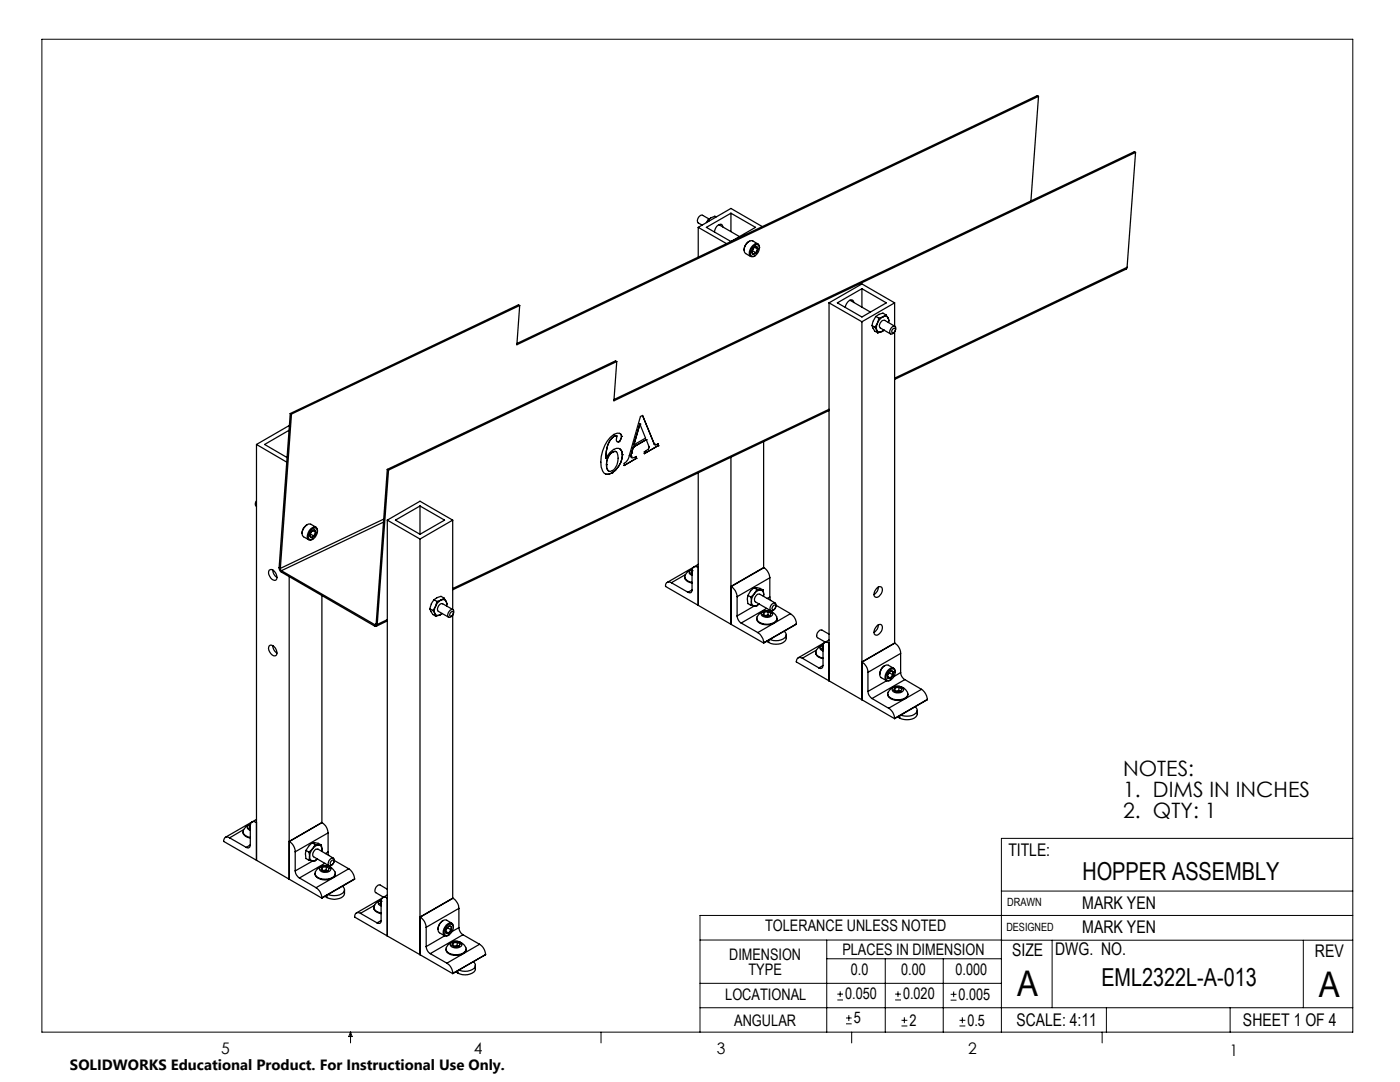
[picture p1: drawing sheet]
<svg xmlns="http://www.w3.org/2000/svg" width="279mm" height="216mm" viewBox="0 0 279 216" stroke-linecap="round" stroke-linejoin="round" font-family="sans-serif">
<g fill="none" stroke="#000" stroke-width=".2">
<path d="M8.4 7.8h261.6v198.2h-261.6zM199.8 177.8h70.2M270 167.3h-70.2v38.7M139.7 187.6h60.2M139.7 196.2h60.1M165 187.6v18.4M165 191.3h34.8M167.1 199.5h1.1M167.1 198.4h1.1M167.7 197.8v1.1M176.7 191.3v14.7M178.6 199.5h1.2"/>
<path d="M178.6 198.4h1.2M179.2 197.8v1.1M188.2 191.3v14.7M189.7 199.6h1.2M189.7 198.4h1.2M190.3 197.8v1.2M199.8 187.6h70.2M210 187.6v13.5M260.1 187.6v13.5M270 182.7h-130.3v23.3M70 206v2.1M70 206l.3 .8h-.7z"/>
<path d="M119.9 206v2.1M139.7 201.1h130.3M168.8 204.3h1.2M168.8 203.1h1.2M169.4 202.6v1.1M170 206v2.1M179.9 204.7h1.2M179.9 203.6h1.2M180.5 203v1.2M191.5 204.7h1.2M191.5 203.6h1.2M192.1 203v1.2"/>
<path d="M220 206v2.1M220.8 201.1v4.9M245.5 201.1v4.9"/>
</g>
<g fill="none" stroke="#000" stroke-width=".25">
<path d="M207.3 19.2l-104.1 49.6 .5-7.8M207.3 19.2l-1.6 20.9M207.3 19.2l-.3-.1-103.8 49.4M226.6 30.4l-104.1 49.6 .6-7.9M226.6 30.4l-1.7 22.9M226.6 30.4l-.2-.1-103.9 49.4M139.3 45.4v5.9M139.3 45.4l5.7 3.2M141 45.4l4.9-2.9 4.9 2.9-4.9 2.8zM141.3 44l.2 .1M141.3 44l-.3 .4M141.5 43.7l-1.3-.7a1 1 0 0 0-.9 1.5l.8 .4"/>
<path d="M142.9 43.3l-.2-.2-.8 .4-.6 .5M143.5 44.8l4.1 2.4M144.3 45.3l-.3-.5a1.39 1.39 0 0 0-1.4 1.5M145.9 42.5v3.7M149.5 48.2a2.1 2.1 0 0 0-1 1.7M150.1 50.3v.3l.2 .1M150.1 50.3l.2 .4M150.1 50h.1M150.1 50l.8 .4M150.3 49.6l-.2 .4M150.4 49.1a.65 .65 0 0 1 1-.1 1.65 1.65 0 0 1-1.3 2.2 1.14 1.14 0 0 1 0-1.8zM150.9 50.4l-.6 .3"/>
<path d="M151 49.2l.2 .1v.4M151 49.2a.97 .97 0 0 0-.9 1.1M151 49.2l-.4 .2 .6 .3M151 49.2l.2 .5M151.2 49.7l-.3 .7M151.3 48.7l-1.1-.6a1.65 1.65 0 0 0-1.4 2.5l1 .6M151.6 49.5v-.1a.67 .67 0 0 0-.4-.8 .67 .67 0 0 0-.8 .3l-.3 .3a1.51 1.51 0 0 0-.3 2h.5l.4-.2M152.2 45.2l-6.3-3.6-6.6 3.8M169.6 59.9l4.1 2.4M172 57.6v3.7M224.9 53.3l-.1 .4-46.3 22M224.9 53.3l-46.4 22.2"/>
<path d="M103.7 61l-45.5 21.6M103.7 61l-.2-.2-45.6 21.7M123.1 72.1l-45.6 21.7M123.1 72.1l-.3-.1-45.5 21.7M165.5 60.4v75.5M165.5 60.4l6.5 3.8M165.5 60.4l6.5-3.7 6.5 3.7M167.1 60.4l4.9-2.8 4.9 2.8-4.9 2.9zM170.4 60.4v-.1a.63 .63 0 0 0-.6-.5 .63 .63 0 0 0-.6 .5l-.5 1M172 64.2v75.4M174 64.9a2.03 2.03 0 0 0 1.2 1.5M174 64.9l.6 .4"/>
<path d="M174.6 65.3l.4 .6M174.8 63.1l-.6 1.1-.2 .7M174.8 63.1l.6 .4M175 65.9a.69 .69 0 0 0 1 .2M175 65.9l.2 .5M175.1 64.5a1.86 1.86 0 0 0-.1 1.4M175.1 64.5l-.5 .8M175.4 63.5l-.3 1M176 66.1l.4-.2zM176 66.1l-.8 .3M176.2 63.2l-.8 .3M176.2 63.2l-.7 .7-.4 .6"/>
<path d="M176.2 63.2a.72 .72 0 0 1 1 .2M176.8 62.8l-.6-.3-.8 .2-.6 .4M176.8 62.8l.4 .6M176.8 62.8l-.6 .4M177.2 63.4l.2 .6-.1 .3zM177.9 65.4l.5-.3h.2a1.03 1.03 0 0 1-.8 1.5 .83 .83 0 0 1 .1-1.2zM178.2 65.7l.3-.2a.5 .5 0 0 1 .1 .6 .5 .5 0 0 1-.6 .3v-.4zM178.5 60.4v4.7M178.5 66.3v62M178.5 60.4l-6.5 3.8M178.6 65.1l-2-1.2a1.01 1.01 0 0 0-.9 1.5l2 1.2M51.2 99.9a.67 .67 0 0 0 0 1.1"/>
<path d="M51.2 88.7v83M51.2 88.7l6 3.5M57.7 85.9l-4.9 2.8 4.5 2.6M57.7 84.9l-6.5 3.8M57.9 82.5l-2.2 30.8M57.9 82.5l.3 .1M58.2 82.6l-2.2 30.8M77.3 93.7l-2.2 30.8M77.3 93.7l.2 .1M77.5 93.8l-2.2 30.8M120.9 91.1v.4M120.9 91.1h.1"/>
<path d="M120.9 91.5h.1M121 92.7l.1 .7 .4 .6M121 92.7h.1M122.1 94.4l-.6 .2h-.6M122.1 94.4h.1M122.3 90.2a2.78 2.78 0 0 0-1.3 2.5M122.3 90.2a.58 .58 0 0 1 .9 .1 2.82 2.82 0 0 1-1.5 3.8h-.1M122.3 90.2h.1M122.6 87.1a4.6 4.6 0 0 0-1.7 4M122.6 87.1h.1M122.9 90.1l-.6 .1M123 87l-.4 .1"/>
<path d="M123 87h.1M123 87v1l.1 .1h.4M123.5 88.1h.1M123.5 88.1l-.2 .1M123.7 89.6l.4 .5 .1 .6M123.9 86.6l.1 .5M124 87.1l-.1 .6-.4 .4M124 87.1v-.4l-.4-.2a2.54 2.54 0 0 0-2.4 1.5 6.6 6.6 0 0 0-.9 6.1 1.16 1.16 0 0 0 1.8 .3M124 87.1h.1M124.2 90.7a4.4 4.4 0 0 1-2.1 3.7M124.2 90.7l-.1-.6a1 1 0 0 0-1.6-.4 4.1 4.1 0 0 0-1.6 1.8M124.2 90.7h.1"/>
<path d="M125.9 91.1l.2 .3 .9-.3v.4M125.9 91.1l.1 .2M125.9 91.1h.1M126 90.4l-.1 .7M126 90.4h.1M126.4 89.2h.1M126.4 89.2l-.4 1.2M126.5 88.8h.1M127 91.5h.1M127.7 84.6h.1M127.7 84.6l-1.2 4.2M127.7 84.6l1.1 2.8-2.3 1.4"/>
<path d="M129 87.7l.5 1.7-.9 .7v.4l2.7-1.6M129 87.7h.1M129 87.7l-2.6 1.5M130.6 88.6l-2.4-5.7-.4 .2-2.2 7.8a2.13 2.13 0 0 1-1 1.6v.4l2.4-1.4M130.6 88.6l.2 .2 .5-.3v.4M130.6 88.6l.1 .2M130.6 88.6h.1M131.3 88.9h.1M139.3 94.4v26.4M145.9 91.3v33.3M152.4 88.1v25.1M165.5 81.9l-75.2 35.8"/>
<path d="M165.5 81.7l-75.2 35.7M53.7 113.8a1.02 1.02 0 0 1 1.4 .8 .83 .83 0 0 1-.2 1.2 1.61 1.61 0 0 1-1.2-2zM54.4 113.7l.2 .8 .7 .7M55.7 113.3l.2 .6 .3 .3M55.7 113.3l.3 .1M56 113.4l.2 .5M56.2 114.2l18.6 10.7M56.2 113.9v.3M56.2 113.9l18.6 10.7M57.7 115v60.4M61.3 104.7a1.95 1.95 0 0 0-1 1.7M61.9 106.8l.2 .5"/>
<path d="M61.9 106.5v.1M61.9 106.5l.8 .5M62.1 105.8a.72 .72 0 0 1 1.2-.1 1.63 1.63 0 0 1-1.5 2 1.33 1.33 0 0 1 .3-1.9zM62.1 106.2l-.2 .3M62.4 105.9l.6 .4M62.7 107l-.3 .2-.3 .1M62.7 107l-.6 .3M62.8 105.8l.2 .5M62.8 105.8a.95 .95 0 0 0-.7 1.5M62.8 105.8l-.4 .1M63 106.3l-.3 .7M63 106.3l-.2 .3-.1 .4"/>
<path d="M63.1 105.2l-1.1-.6a1.59 1.59 0 0 0-1.7 1.4 .95 .95 0 0 0 .3 1.1l1 .6M63.4 106v-.1a.63 .63 0 0 0-.4-.7 .63 .63 0 0 0-.7 .1 1.96 1.96 0 0 0-.8 2.3 .68 .68 0 0 0 .9 0M64.2 118.8v45.3M76.6 104.2l-20.4 9.7M76.6 103.6l-20.6 9.8M77.3 103.8v83M77.3 103.8l6.5 3.8M77.3 103.8l6.5-3.8 6.5 3.8M83.8 101v5.6M83.8 107.6v82.9M83.8 101l-4.9 2.8 4.9 2.8M83.8 101l4.9 2.8-4.9 2.8"/>
<path d="M86.6 119.7l-.5 .8-.3 1M86.6 119.7l.6 .3M88 119.7a2.28 2.28 0 0 0-1.1 1.3M88 119.7a.71 .71 0 0 1 1 .3M88 119.7l-.8 .3M88.6 119.3l-.6-.3-.8 .2-.6 .5M88.6 119.3l-.6 .4M88.6 119.3l.4 .7M89 120l.2 .5-.1 .4zM90.3 103.8v17.8M90.3 103.8l-6.5 3.8M134 116.3a.73 .73 0 0 0-.9-.1 .73 .73 0 0 0-.3 .8l13.1 7.6"/>
<path d="M134 116.3l3.3 1.9M136.7 115.1a1.37 1.37 0 0 0 1.4 1.2M136.8 114.7l-2.8 1.6M138.1 114.8l-.5-.4a.64 .64 0 0 1 .5-.8 1.74 1.74 0 0 0-1.4 1.8 1.79 1.79 0 0 0 1.4 .8M138.1 113.9h.1M138.1 117.7a.49 .49 0 0 1-.2 .5 .49 .49 0 0 1-.6 0M138.1 113.9l-.2 .4 .2 .2M138.1 113.9v3.8M138.1 117.7l-.8 .5M139.3 113.2a.73 .73 0 0 0-.8-.1 .73 .73 0 0 0-.4 .8M139.3 113.2h.1M139.3 112.6l-6.1 3.6"/>
<path d="M145.9 117.1a2.48 2.48 0 0 1 1.2 2M147.1 119.1v3.8M149.3 118.8l-.1 .6 .1 1 .6 .4M149.3 118.8l.6 .3M149.9 119.1l.1 .9M150.5 117.3l-.7 .7-.5 .8M150.5 117.3a2.78 2.78 0 0 1 1.8 .4M150.5 117.3l.6 .3M150.6 118.5l-.6 .9v.6M150.6 118.5l-.7 .6M151.1 117.6l-.5 .9M151.1 117.6l.7 .2"/>
<path d="M151.8 117.8a.69 .69 0 0 1 .6 .8M151.8 117.8a1.39 1.39 0 0 0-1.2 .7M152.3 117.7l-.5 .1M152.3 117.7l.1 .9M152.4 118.6v.4zM152.4 113.2l-6.5 3.9M152.4 113.2l.1 .1M152.5 113.3a2.72 2.72 0 0 1 1.1 2M152.5 113.3l-6.6 3.8M153.6 119.1l.2 .7M153.6 115.3l-6.5 3.8M153.6 115.3v3.8"/>
<path d="M153.6 119.1l-.5 .3M175 117.4a.68 .68 0 0 1 1-.2 1.5 1.5 0 0 1-1.1 2l-.2-.1a1.3 1.3 0 0 1 .3-1.7zM175.3 117.2v.1a1.72 1.72 0 0 1-.9 1.3M53.7 128.9a1.02 1.02 0 0 1 1.4 .8 .78 .78 0 0 1-.2 1.2 1.55 1.55 0 0 1-1.2-2zM54.4 128.8l.2 .8 .7 .7M74.8 124.6v.3M75.1 124.5l-.3 .1M75.1 124.5l.2 .1M75.3 124.6a.34 .34 0 0 1-.2 .3 .34 .34 0 0 1-.3 0M77.3 123.9l-2.2 1.1M77.3 123.6l-2 1M85.8 121.5a2.15 2.15 0 0 0 1.2 1.5"/>
<path d="M85.8 121.5l.6 .3M86.4 121.8l.4 .6M86.8 122.4a.71 .71 0 0 0 1 .3M86.8 122.4l.2 .6M86.9 121a1.47 1.47 0 0 0-.1 1.4M86.9 121l-.5 .8M87.2 120l-.3 1M87.8 122.7l.4-.3zM87.8 122.7l-.8 .3M89.9 121.7l.4-.1a1 1 0 0 1-.7 1.6 .92 .92 0 0 1 .3-1.5zM90.1 122.1l.1-.1a.5 .5 0 0 1 .3 .6 .5 .5 0 0 1-.6 .4l-.2-.4zM90.3 122.7v56.5"/>
<path d="M90.4 121.6l-2.1-1.1a.99 .99 0 0 0-.8 1.5l2 1.2M145.9 124.6l6.5 3.7M147.1 122.9a1.83 1.83 0 0 0 .8 1.4M147.9 124.3l3.3 1.9M149.9 120.8l.7 .1M150 120a.7 .7 0 0 0 .6 .9M150 120l-.1 .8M150.6 120.9l.4-.1 .5-.3-.4 .4zM150.6 120.9l-3.5 2M151 123.4a1.38 1.38 0 0 0 1.5 1.2l.6 .1a1.68 1.68 0 0 0 2-1.3M151.2 126.2a2.71 2.71 0 0 1 1.2 2.1M151.4 122.6a2.12 2.12 0 0 1 3.7 .8 1.99 1.99 0 0 1-2.6 1.1 1.67 1.67 0 0 1-1.5-1.1z"/>
<path d="M152 122.2a1.54 1.54 0 0 1 2.2 .1 .97 .97 0 0 1-1.4 .9 .68 .68 0 0 1-.8-1zM152.4 128.3h.1M152.5 122.2v.6M153 128l.4 .2M153 121.4l-5.1 2.9M153.3 122.1l.6 .3-.3 .5-.7 .1-.6-.3 .2-.5M153.3 122.1l-.8 .1M153.3 122.7l-.7 .1M153.3 122.7l.3 .2M153.3 122.1v.6M153.4 127.7v.5M154 120.7a.57 .57 0 0 1 .8-.3 1.1 1.1 0 0 1-.9 1.5 .75 .75 0 0 1 .1-1.2z"/>
<path d="M154.3 120.9l.3-.2a.49 .49 0 0 1 .1 .7 .49 .49 0 0 1-.6 .2zM154.7 120.3l-3.1-1.7a1.01 1.01 0 0 0-.9 1.5l3.1 1.8M154.9 120.8l2.9 1.6M156.5 125.9a.87 .87 0 0 1 .4 .9 .87 .87 0 0 1-.6 .7 3.2 3.2 0 0 1-2.7 .1M156.9 126.6v.8a2.01 2.01 0 0 1-2.6 1.1l-.9-.3M157.8 122.4a2.46 2.46 0 0 1 1.1 2.1M157.8 122.4l-6.6 3.8M158.9 124.5l-6.5 3.8M158.9 132v.1M158.9 132.1l19.6 11.3M160.1 131.3a.74 .74 0 0 0-.8 0 .74 .74 0 0 0-.4 .7M160.1 131.3l3.3 2"/>
<path d="M162.8 130.2a1.3 1.3 0 0 0 1.5 1.2M162.9 129.7l-2.8 1.6M164.2 129h.1M164.2 129l-.2 .4 .3 .2M164.2 129v.5M164.3 128.7a1.76 1.76 0 0 0-1.4 1.8 1.88 1.88 0 0 0 1.4 .8M164.3 128.7a.55 .55 0 0 0-.6 .4 .55 .55 0 0 0 .2 .6l.4 .2M164.3 132.8a.51 .51 0 0 1-.3 .5 .51 .51 0 0 1-.6 0M164.3 129v3.8M164.3 132.8l-.9 .5M164.5 128.2l-5.2 3.1M165.4 128.3a.7 .7 0 0 0-.8-.1 .7 .7 0 0 0-.3 .8"/>
<path d="M165.4 128.3h.1M165.5 126.5l-1.5-.8a1.01 1.01 0 0 0-.8 1.5l1.5 .9M165.5 127.7l-.9 .5M165.5 128.3h-.1M172 132.1a2.46 2.46 0 0 1 1.2 2.1M173.2 138a1.83 1.83 0 0 0 .8 1.4M173.2 134.2v3.8M174 139.4l3.3 1.9M175 124.9a.68 .68 0 0 1 1-.2 1.5 1.5 0 0 1-1.1 2.1 .9 .9 0 0 1-.1-1.6zM175.3 124.7v.1a1.72 1.72 0 0 1-.9 1.4M176.6 132.8a1.85 1.85 0 0 0-1 1.8M176.9 135.9l-3.7 2.1"/>
<path d="M177.1 134.9l.1 .4M177.2 138.5a1.43 1.43 0 0 0 1.4 1.2 2.44 2.44 0 0 0 2.5-.8l.1-.4M177.2 135l.5 .3M177.2 135.3h.5M177.4 133.9a.72 .72 0 0 1 1.2-.1 1.63 1.63 0 0 1-1.5 2 1.33 1.33 0 0 1 .3-1.9zM177.5 134.2h.1M177.5 134.2l-.3 .3M177.5 134.2l.7 .5M177.7 133.9a1.16 1.16 0 0 0-.5 1.4M177.7 133.9h.4l.1 .1M177.7 133.9l.5 .1M178.2 137.3a1.36 1.36 0 0 1 2.1 .4 1.44 1.44 0 0 1-2.2 .1z"/>
<path d="M178.2 134.7l-.5 .6M178.2 134l.1 .2-.1 .5M178.2 134v.7M178.4 133.3l-1.1-.5a1.38 1.38 0 0 0-1.6 1.2 .98 .98 0 0 0 .2 1.2l1 .6M178.5 128.3l-6.5 3.8M178.5 128.3h.1M178.6 128.3a2.46 2.46 0 0 1 1.1 2.1M178.6 128.3l-6.6 3.8M178.6 137.3v.5M178.6 134.1a.68 .68 0 0 0-.3-.8 .68 .68 0 0 0-.9 .3l-.3 .2a1.55 1.55 0 0 0-.2 2l.2 .1 .6-.2M179.4 137.1l.6 .4-.2 .4-.8 .2-.6-.4 .2-.4M179.4 137.1l-.8 .2"/>
<path d="M179.4 137.8l-.7 .1M179.4 137.8l.3 .1M179.4 137.1v.7M179.7 134.2a1.75 1.75 0 0 0 .9 1.4M179.7 130.4l-6.5 3.8M179.7 130.4v3.8M179.7 134.2l-1.3 .8M180.6 135.6l-6.6 3.8M180.6 135.6l3.3 1.9M181.1 138.1a2.12 2.12 0 0 0-2.1-1.2 2.12 2.12 0 0 0-1.8 1.6 1.99 1.99 0 0 0 2.5 1.1 1.21 1.21 0 0 0 1.4-1.4M183.9 137.5a2.72 2.72 0 0 1 1.2 2.1M183.9 137.5l-6.6 3.8"/>
<path d="M185.1 139.6l-6.6 3.7M185.1 139.6l-6.6 3.8M177.3 141.3a2.48 2.48 0 0 1 1.2 2M178.5 143.3v.1M179.1 143.1l.5 .2M179.6 142.8v.5M182.6 141a.83 .83 0 0 1 .5 .9 .83 .83 0 0 1-.6 .7 3.2 3.2 0 0 1-2.7 .1M183.1 141.7a1.46 1.46 0 0 1-1.6 1.9 3.4 3.4 0 0 1-1.9-.3M45.8 167.2a.73 .73 0 0 0-.8-.1 .73 .73 0 0 0-.4 .8l19.6 11.3M45.8 167.2l3.3 1.9M48.5 166a1.37 1.37 0 0 0 1.5 1.2M48.6 165.5l-2.8 1.7"/>
<path d="M49.9 164.8h.1M49.9 164.8l-.2 .4 .3 .2M49.9 164.8l.1 3.8M50 168.6a.51 .51 0 0 1-.3 .5 .51 .51 0 0 1-.6 0M50 168.6l-.9 .5M50 164.5a1.74 1.74 0 0 0-1.4 1.8 2.09 2.09 0 0 0 1.4 .8M50 164.5a.55 .55 0 0 0-.6 .4 .55 .55 0 0 0 .2 .6l.4 .2M50.2 164l-5.2 3.1M51.2 164.1a.74 .74 0 0 0-.9-.1 .74 .74 0 0 0-.3 .8M51.2 163.5l-.9 .5M57.7 167.9a2.46 2.46 0 0 1 1.2 2.1M58.9 173.8a1.75 1.75 0 0 0 .9 1.4"/>
<path d="M58.9 170v3.8M59.8 175.2l3.3 1.9M61.1 169.7l-.1 .6 .1 1 .6 .4M61.1 169.7l.6 .3M61.7 170l.1 .9M61.7 171.7l.7 .1M61.8 170.9a.81 .81 0 0 0 .6 .9M61.8 170.9l-.1 .8M62.3 168.2l-.7 .6-.5 .9M62.3 168.2a2.78 2.78 0 0 1 1.8 .4M62.3 168.2l.6 .3M62.4 169.3l-.5 .8-.1 .8"/>
<path d="M62.4 169.3l-.7 .7M62.4 171.8l-3.5 2M62.9 174.3a1.43 1.43 0 0 0 1.5 1.2 2.22 2.22 0 0 0 2.5-1.1v-.1M62.9 168.5l-.5 .8M62.9 168.5l.7 .1M63.1 177.1a2.57 2.57 0 0 1 1.1 2M63.2 173.5a2.13 2.13 0 0 1 3.7 .8 1.75 1.75 0 0 1-2 1.1 1.74 1.74 0 0 1-2-1.1zM63.3 171.4l-.9 .4M63.3 171.4l-.4 .4h-.5M63.6 168.6a.76 .76 0 0 1 .6 .9M63.6 168.6a1.63 1.63 0 0 0-1.2 .7M63.6 168.6h.5"/>
<path d="M63.9 173.1a1.36 1.36 0 0 1 2.1 .4 1.34 1.34 0 0 1-2.3-.1zM64.1 168.6l.1 .9M64.2 169.5v.4zM64.2 164.1l-6.5 3.8M64.2 179.1v.1M64.2 164.1h.1M64.3 164.1a2.61 2.61 0 0 1 1.2 2.1M64.3 164.1l-6.6 3.8M64.3 173.1v.6M64.8 178.9l.5 .2M64.8 172.3l-5 2.9M65.1 172.9l.6 .4-.2 .4-.8 .2-.6-.4 .2-.4"/>
<path d="M65.1 172.9l-.8 .2M65.1 173.6l-.7 .1M65.1 173.6l.3 .2M65.1 172.9v.7M65.3 178.6v.5M65.5 170l.2 .7M65.5 166.2l-6.6 3.8M65.5 166.2v3.8M65.5 170l-.6 .3M65.9 171.5l.2-.2 .4-.1a1.01 1.01 0 0 1-.8 1.6 .86 .86 0 0 1 .2-1.3zM66.1 171.8l.3-.2a.51 .51 0 0 1 .1 .6 .51 .51 0 0 1-.6 .3v-.4zM66.5 171.2l-3-1.8a1.02 1.02 0 0 0-.9 1.6l3.1 1.8"/>
<path d="M66.7 171.7l2.9 1.7M68.3 176.8a.83 .83 0 0 1 .5 .9 .83 .83 0 0 1-.6 .7 3.4 3.4 0 0 1-2.7 .1M68.8 177.6a1.46 1.46 0 0 1-1.6 1.8 3.4 3.4 0 0 1-1.9-.3M69.6 173.4a2.72 2.72 0 0 1 1.2 2M69.6 173.4l-6.5 3.7M70.8 175.4l-6.6 3.7M70.8 175.4l-6.6 3.8M76.1 179.8h.1M76.1 179.8l-.3 .5 .3 .1M76.1 179.8v3.9M76.4 179.1l-5.3 3.1M77.3 179.2a.73 .73 0 0 0-.9-.1 .73 .73 0 0 0-.3 .7"/>
<path d="M77.3 179.2h.1M77.3 177.4l-1.4-.8a1 1 0 0 0-.9 1.5l1.6 .9M77.3 178.6l-.9 .5M77.3 179.1v.1M90.3 179.2l-6.4 3.8M90.3 179.2h.1M90.4 179.2a2.57 2.57 0 0 1 1.2 2.1M90.4 179.2l-6.5 3.8M71.9 182.2a.73 .73 0 0 0-.8 0 .73 .73 0 0 0-.3 .8l6.5 3.8M71.9 182.2l3.3 1.9M74.6 181a1.37 1.37 0 0 0 1.5 1.3M74.8 180.6l-2.9 1.6"/>
<path d="M76.1 180.8l-.6-.4a.64 .64 0 0 1 .6-.8 1.74 1.74 0 0 0-1.4 1.8 1.79 1.79 0 0 0 1.4 .8M76.1 183.7a.48 .48 0 0 1-.3 .5 .48 .48 0 0 1-.6-.1M76.1 183.7l-.9 .4M77.3 186.8l6.5 3.7M83.8 190.5l6.5 3.8M83.9 183a2.71 2.71 0 0 1 1.2 2M85.1 188.9a1.83 1.83 0 0 0 .8 1.4M85.1 185v3.9M85.9 190.3l3.3 1.9M88.4 183.7a2.04 2.04 0 0 0-1 1.8M88.8 186.7l-3.7 2.2M89 185.8v.4"/>
<path d="M89 185.9l.6 .3M89 189.4a1.31 1.31 0 0 0 1.5 1.2 1.91 1.91 0 0 0 2.5-1.2M89 186.2l.3 .1 .3-.1M89 186.2h.6M89.1 184.8a.78 .78 0 0 1 1.3-.2 1.69 1.69 0 0 1-1.4 2.1 1.29 1.29 0 0 1 .1-1.9zM89.2 192.2a2.46 2.46 0 0 1 1.1 2.1M89.3 185.1h.1M89.3 185.1l-.2 .3M89.3 185.1l.8 .5M89.4 188.6a2.09 2.09 0 0 1 2-.8 2.09 2.09 0 0 1 1.6 1.6 2.26 2.26 0 0 1-3 1 1.02 1.02 0 0 1-.9-.7 1.02 1.02 0 0 1 .3-1.1zM89.6 184.9a1.1 1.1 0 0 0-.6 1.3M89.6 184.9h.5"/>
<path d="M90 188.2a1.58 1.58 0 0 1 2.1 .1 1.02 1.02 0 0 1-1.4 .8 .68 .68 0 0 1-.7-.9zM90.1 185.6l-.5 .6M90.1 184.9v.7M90.2 184.2l-1.1-.6a1.47 1.47 0 0 0-1.6 1.5 .92 .92 0 0 0 .2 1l1 .6M90.4 188.1v.6M90.5 185v-.1a.65 .65 0 0 0-.4-.7 .65 .65 0 0 0-.7 .1l-.6 .6a1.24 1.24 0 0 0 0 1.9l.8-.2M91 193.9l.4 .3M91.2 188l.6 .3-.2 .5-.8 .1-.6-.3 .2-.5M91.2 188l-.8 .1M91.2 188.7l-.7 .1M91.2 188.7l.3 .1M91.2 188v.7"/>
<path d="M91.4 193.7v.5M91.6 185.1a1.83 1.83 0 0 0 .8 1.4M91.6 181.3l-6.5 3.7M91.6 181.3v3.8M91.6 185.1l-1.4 .8M92.4 186.5l-6.5 3.8M92.4 186.5l3.3 1.9M94.5 191.9a.87 .87 0 0 1 .4 .9 .87 .87 0 0 1-.6 .7 3.1 3.1 0 0 1-2.7 .1M94.9 192.6v.7a1.81 1.81 0 0 1-2.1 1.2l-1.4-.3M95.7 188.4a2.61 2.61 0 0 1 1.2 2.1M95.7 188.4l-6.5 3.8M96.9 190.5l-6.6 3.8"/>
<path d="M96.9 190.5h.1"/>
</g>
<g font-size="7.1">
<text x="203" y="198.7">A</text>
<text x="263.2" y="198.9">A</text>
</g>
<g font-size="4.9">
<text x="216" y="175.7">HOPPER ASSEMBLY</text>
<text x="219.8" y="196.7">EML2322L-A-013</text>
</g>
<g font-size="4.2">
<text x="224.2" y="154.8">NOTES:</text>
<text x="224.2" y="158.9">1. DIMS IN INCHES</text>
<text x="224.2" y="163.1">2. QTY: 1</text>
</g>
<g font-size="3.5">
<text x="201.2" y="170.7">TITLE:</text>
<text x="216" y="181.4">MARK YEN</text>
<text x="202" y="190.7">SIZE</text>
<text x="210.6" y="190.6">DWG. NO.</text>
<text x="216" y="186.2">MARK YEN</text>
<text x="262.4" y="190.9">REV</text>
<text x="202.9" y="204.6">SCALE: 4:11</text>
<text x="248.1" y="204.6">SHEET 1 OF 4</text>
</g>
<g font-size="3.2">
<text x="152.7" y="185.7">TOLERANCE UNLESS NOTED</text>
<text x="145.5" y="191.5">DIMENSION</text>
<text x="168.1" y="190.5">PLACES IN DIMENSION</text>
<text x="149.4" y="194.6">TYPE</text>
<text x="169.8" y="194.6">0.0</text>
<text x="179.8" y="194.6">0.00</text>
<text x="190.7" y="194.6">0.000</text>
<text x="144.7" y="199.6">LOCATIONAL</text>
<text x="168.7" y="199.4">0.050</text>
<text x="180.2" y="199.4">0.020</text>
<text x="191.3" y="199.5">0.005</text>
<text x="146.5" y="204.6">ANGULAR</text>
<text x="170.4" y="204.2">5</text>
<text x="181.5" y="204.6">2</text>
<text x="193.1" y="204.6">0.5</text>
<text x="44.2" y="210.4">5</text>
<text x="94.6" y="210.3">4</text>
<text x="143.1" y="210.4">3</text>
<text x="193.2" y="210.3">2</text>
<text x="245.4" y="210.6">1</text>
</g>
<text font-size="3" x="14" y="213.5">SOLIDWORKS Educational Product. For Instructional Use Only.</text>
<g font-size="2.3">
<text x="200.8" y="185.7">DESIGNED</text>
<text x="201" y="180.9">DRAWN</text>
</g>
</svg>
